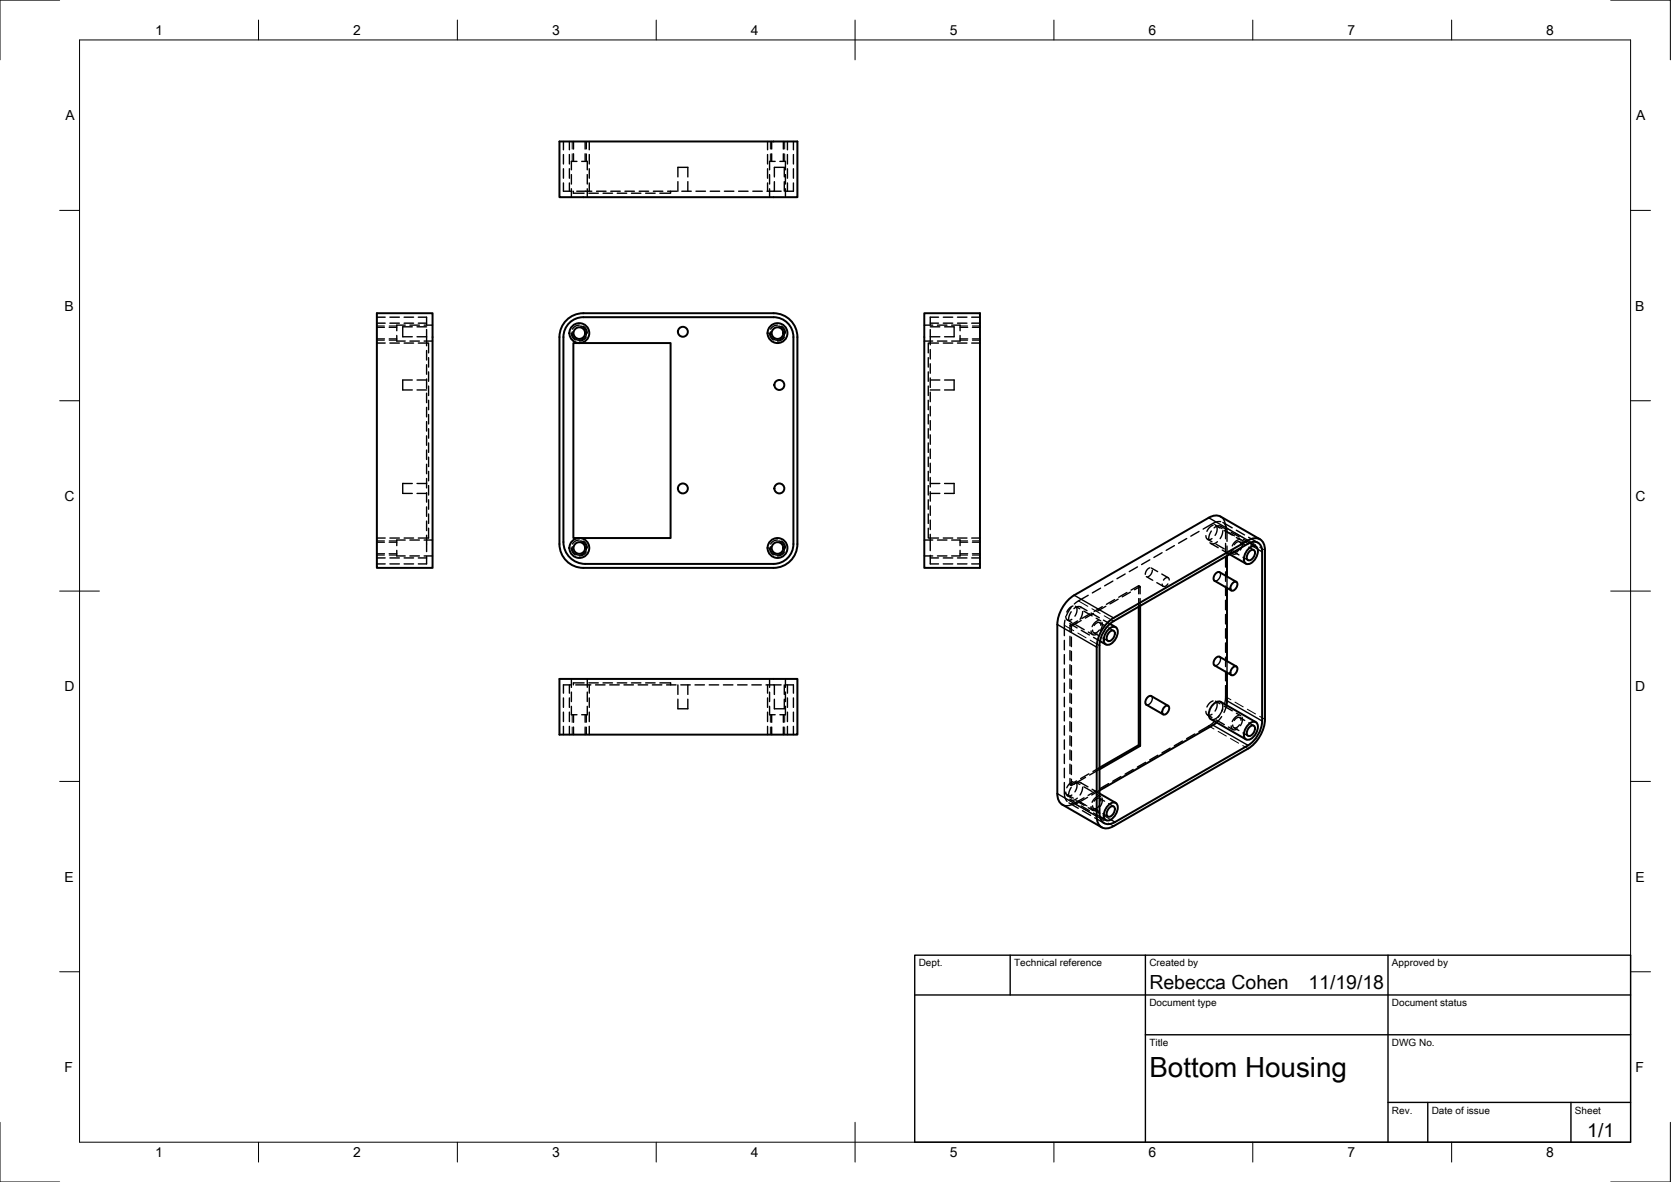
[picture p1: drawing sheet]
<svg xmlns="http://www.w3.org/2000/svg" width="420mm" height="297mm" viewBox="0 0 420 297" stroke-linecap="round" stroke-linejoin="round" font-family="sans-serif">
<!-- layer: Visible -->
<g fill="none" stroke="#000" stroke-width=".5">
<path d="M140.7 35.6h59.8v14h-59.8zM94.8 78.7h14v64h-14zM232.4 78.7h14v64h-14zM142.4 80.5a6 6 0 0 1 4.3-1.8h47.8a6 6 0 0 1 6 6v52a6 6 0 0 1-6 6h-47.8a6 6 0 0 1-6-6v-52a6 6 0 0 1 1.7-4.2zM143.4 80.9a5 5 0 0 1 3.3-1.2h47.8a5 5 0 0 1 5 5v52a5 5 0 0 1-5 5h-47.3a5.5 5.5 0 0 1-5.5-5.5v-51.5a5 5 0 0 1 1.7-3.8zM144.2 86.2h24.4v49h-24.4zM308.5 139.7v5.2M309.2 139.3l4.1 2.4M314.1 137.8a1.26 1.26 0 0 1 1.7-.5 1.26 1.26 0 0 1 .4 1.8l-.1 .5a2.98 2.98 0 0 1-2.5 2.2 1.57 1.57 0 0 1-.6-2.5zM314.2 138.5a.76 .76 0 0 1 1.3 0 1.9 1.9 0 0 1-1.6 2.3 1.27 1.27 0 0 1 0-1.9zM314.2 136.4l1.6 .9M316.8 135.5l-9.9-5.7a3 3 0 0 0-3 .3l-33.8 19.5a9.4 9.4 0 0 0-4.2 7.3v42.5l.1 1.2a2.47 2.47 0 0 0 1.1 1.6l9.9 5.7"/>
<path d="M278.7 156.3l1.3-1 33.8-19.5a2.59 2.59 0 0 1 3-.3 2.59 2.59 0 0 1 1.3 2.8v42.5a9.4 9.4 0 0 1-4.3 7.3l-33.8 19.5a2.59 2.59 0 0 1-3 .3 2.59 2.59 0 0 1-1.2-2.8v-42.5a9.5 9.5 0 0 1 2.9-6.3zM278.8 157.1l1.2-1 33.8-19.5a2.16 2.16 0 0 1 2.5-.2 2.16 2.16 0 0 1 1.1 2.3v42.5a7.8 7.8 0 0 1-3.6 6.1l-33.4 19.3a2.37 2.37 0 0 1-2.8 .3 2.37 2.37 0 0 1-1.1-2.6v-42.1l.4-2.3 .8-1.5zM278.8 158.1a1.26 1.26 0 0 1 1.7-.5 1.26 1.26 0 0 1 .5 1.7l-.2 .6a2.98 2.98 0 0 1-2.4 2.2 1.57 1.57 0 0 1-.6-2.5zM279 158.8a.76 .76 0 0 1 1.3 0 1.9 1.9 0 0 1-1.6 2.3 1.27 1.27 0 0 1 0-1.9zM279.1 156.8l1.4 .8M286.3 152.5v34.7M286.7 152.3v35.2l-10.2 5.8M308.5 147.8v18.3M310 146.5a.64 .64 0 0 1 1.1-.1 1.53 1.53 0 0 1-1.5 2 1.41 1.41 0 0 1 .4-1.9zM310.9 146.2l-4.3-2.4a1.44 1.44 0 0 0-1.2 2.2l4.2 2.4M140.7 170.6h59.8v14h-59.8zM276.6 161.1l1.4 .8"/>
<path d="M292.8 177.6a.64 .64 0 0 1 1.1 0 1.53 1.53 0 0 1-1.4 1.9 1.41 1.41 0 0 1 .3-1.9zM293.7 177.4l-4.2-2.5a1.44 1.44 0 0 0-1.3 2.2l4.3 2.4M308.5 169v7.1M308.5 176.1l-.1 1.1M310 167.8a.64 .64 0 0 1 1.1-.1 1.53 1.53 0 0 1-1.5 2 1.41 1.41 0 0 1 .4-1.9zM310.9 167.5l-4.3-2.5a1.44 1.44 0 0 0-1.2 2.2l4.2 2.5M276.5 199.4l4 2.4M286.7 187.5l-.4-.3-9.8 5.7M305.9 181.6l-29.4 17M314.1 181.9a1.26 1.26 0 0 1 1.7-.4 1.26 1.26 0 0 1 .4 1.7l-.1 .6a2.98 2.98 0 0 1-2.5 2.1 1.57 1.57 0 0 1-.6-2.4zM314.2 182.7a.76 .76 0 0 1 1.3 0 1.9 1.9 0 0 1-1.6 2.3 1.27 1.27 0 0 1 0-2zM315.8 181.5l-8.9-5.1a2.2 2.2 0 0 0-2.5 1.4 2.2 2.2 0 0 0 0 2.9l8.9 5.1"/>
<path d="M276.6 205.2l1.4 .9M278.8 202.2a1.26 1.26 0 0 1 1.7-.4 1.26 1.26 0 0 1 .5 1.7l-.2 .6a2.98 2.98 0 0 1-2.4 2.1 1.57 1.57 0 0 1-.6-2.4zM279 203a.76 .76 0 0 1 1.3 0 1.9 1.9 0 0 1-1.6 2.2 1.27 1.27 0 0 1 0-1.9z"/>
<circle cx="145.7" cy="83.7" r="1.47"/>
<circle cx="145.7" cy="83.7" r="2.5"/>
<circle cx="171.7" cy="83.4" r="1.25"/>
<circle cx="195.5" cy="83.7" r="1.47"/>
<circle cx="195.5" cy="83.7" r="2.5"/>
<circle cx="196" cy="96.7" r="1.25"/>
<circle cx="145.7" cy="137.7" r="1.47"/>
<circle cx="145.7" cy="137.7" r="2.5"/>
<circle cx="171.7" cy="122.7" r="1.25"/>
<circle cx="195.5" cy="137.7" r="1.47"/>
<circle cx="195.5" cy="137.7" r="2.5"/>
<circle cx="196" cy="122.7" r="1.25"/>
</g>
<!-- layer: Hidden -->
<g fill="none" stroke="#000" stroke-width=".35">
<path d="M141.7 35.6v2M141.7 38.8v2.4M143.2 35.6v2M143.2 38.8v2.4M144.2 35.6v1.9M144.2 38.7v1.9M147.1 35.6v1.9M147.1 38.7v1.9M148.2 35.6v2M148.2 38.8v2.4M193 35.6v2M193 38.8v2.4"/>
<path d="M194 35.6v1.9M194 38.7v1.9M197 35.6v1.9M197 38.7v1.9M198 35.6v2M198 38.8v2.4M199.5 35.6v2M199.5 38.8v2.4M141.7 46v2.1h2.1M141.7 42.4v2.4M143.2 42.4v2.4M143.2 46v2.1"/>
<path d="M143.7 43.9v2.3M143.7 47.4v2.2M144.2 48.1v.5h2.7M145 48.1h3.8M145.1 40.6h-1.4v2.1M146.3 40.6h1.4v2.1M147.7 43.9v2.3M147.7 47.4v2.2M148.1 48.6h2.3M148.2 42.4v2.4M148.2 46v2.1M150 48.1h2.4"/>
<path d="M151.6 48.6h2.4M153.6 48.1h2.4M155.2 48.6h2.4M157.1 48.1h2.4M158.8 48.6h2.4M160.7 48.1h2.4M162.3 48.6h2.4M164.3 48.1h2.4M167.9 48.1h2.3M168.6 48.1v.5h-2.7M170.5 44.5v-2.4h2.5v2.4M170.5 45.7v2.4"/>
<path d="M171.4 48.1h2.4M173 45.7v2.4M175 48.1h2.4M178.6 48.1h2.4M182.1 48.1h2.4M185.7 48.1h2.4M189.3 48.1h2.4M192.9 48.1h3.5M193 42.4v2.4M193 46v2.1M193.5 43.9v2.3M193.5 47.4v2.2"/>
<path d="M194.7 44.5v-2.4h2.5v2.4M194.7 45.7v2.4M194.9 40.6h-1.4v2.1M196.1 40.6h1.4v2.1M197.2 45.7v2.4M197.5 43.9v2.3M197.5 47.4v2.2M198 42.4v2.4M198 46v2.1M199.5 46v2.1h-1.9M199.5 42.4v2.4M94.8 79.7h2"/>
<path d="M98 79.7h2.4M101.6 79.7h2.4M105.2 79.7h2.1v1.9M236 79.7h-2.1v1.9M237.2 79.7h2.4M240.8 79.7h2.3M244.3 79.7h2.1M94.8 82.2h1.9M94.8 85.2h1.9M94.8 81.2h2M94.8 86.2h2M97.9 82.2h1.9"/>
<path d="M97.9 85.2h1.9M98 81.2h2.4M98 86.2h2.4M99.8 84.3v1.4h2.1M101.6 81.2h2.4M101.6 86.2h2.4M101.9 81.7h-2.1v1.4M103.1 81.7h2.4M103.1 85.7h2.4M103.7 95.5h-2.4v2.5h2.4M103.7 82.1h-2.4v2.5h2.4M104.9 95.5h2.4"/>
<path d="M104.9 98h2.4M104.9 82.1h2.4M104.9 84.6h2.4M105.2 86.2h2.6v2.5M105.2 81.2h2.1M106.6 81.7h2.2M106.6 85.7h2.2M107.3 82.8v4.1M107.3 88.1v2.4M107.3 91.7v2.3M107.3 95.2v2.4M107.3 98.8v2.4"/>
<path d="M107.8 89.9v2.4M107.8 93.4v2.4M107.8 97v2.4M143.7 83.7l.2 1 .8 .7M145.7 81.7l-1.1 .3-.7 .7M146.7 82l.7 .7 .3 1M147.4 84.7l-.7 .7-1 .3M193.5 83.7l.3 1 .7 .7M195.5 81.7l-1 .3-.7 .7M196.5 82l.7 .7 .3 1M197.2 84.7l-.7 .7-1 .3M232.4 81.7h2.1"/>
<path d="M232.4 85.7h2.1M233.4 89.9v2.4M233.4 93.4v2.4M233.4 97v2.4M233.9 82.8v3.8M233.9 87.8v2.4M233.9 91.4v2.4M233.9 95v2.4M233.9 98.6v2.3M233.9 95.5h2.4M233.9 98h2.4M233.9 82.1h2.4"/>
<path d="M233.9 84.6h2.4M233.9 81.2h2.1M235.7 81.7h2.4M235.7 85.7h2.4M236 86.2h-2.6v2.5M237.2 81.2h2.4M237.2 86.2h2.4M237.5 95.5h2.4v2.5h-2.4M237.5 82.1h2.4v2.5h-2.4M239.3 81.7h2.1v1.4M240.8 81.2h2.3M240.8 86.2h2.3"/>
<path d="M241.4 84.3v1.4h-2.1M241.4 82.2h1.9M241.4 85.2h1.9M244.3 81.2h2.1M244.3 86.2h2.1M244.5 82.2h1.9M244.5 85.2h1.9M107.3 102.4v2.4M107.3 105.9v2.4M107.3 109.5v2.4M107.3 113.1v2.4M107.3 116.7v2.3"/>
<path d="M107.8 100.6v2.4M107.8 104.2v2.3M107.8 107.7v2.4M107.8 111.3v2.4M107.8 114.9v2.4M107.8 118.5v2.3M233.4 100.6v2.4M233.4 104.2v2.3M233.4 107.7v2.4M233.4 111.3v2.4M233.4 114.9v2.4M233.4 118.5v2.3"/>
<path d="M233.9 102.1v2.4M233.9 105.7v2.4M233.9 109.3v2.4M233.9 112.8v2.4M233.9 116.4v2.4M233.9 120v2.4M94.8 136.2h1.9M94.8 139.2h1.9M94.8 135.2h2M97.9 136.2h1.9M97.9 139.2h1.9M98 135.2h2.4"/>
<path d="M99.8 138.3v1.4h2.1M101.6 135.2h2.4M101.9 135.7h-2.1v1.4M103.1 135.7h2.4M103.1 139.7h2.4M103.7 121.5h-2.4v2.5h2.4M104.9 121.5h2.4M104.9 124h2.4M106.6 135.7h2.2M106.6 139.7h2.2M107.3 139.8v1.9h-2.1M107.3 134.5v4.1"/>
<path d="M107.3 120.2v2.4M107.3 123.8v2.4M107.3 127.4v2.4M107.3 131v2.3M107.8 132.7v2.5h-2.6M107.8 122v2.4M107.8 125.6v2.4M107.8 129.2v2.3M143.7 137.7l.2 1 .8 .7M145.7 135.7l-1.1 .3-.7 .7M146.7 136l.7 .7 .3 1M147.4 138.7l-.7 .7-1 .3"/>
<path d="M193.5 137.7l.3 1 .7 .7M195.5 135.7l-1 .3-.7 .7M196.5 136l.7 .7 .3 1M197.2 138.7l-.7 .7-1 .3M232.4 135.7h2.1M232.4 139.7h2.1M233.4 132.7v2.5h2.6M233.4 122v2.4M233.4 125.6v2.4M233.4 129.2v2.3M233.9 134.3v4.1M233.9 139.6v2.1h2.1"/>
<path d="M233.9 123.6v2.3M233.9 127.1v2.4M233.9 130.7v2.4M233.9 121.5h2.4M233.9 124h2.4M235.7 135.7h2.4M235.7 139.7h2.4M237.2 135.2h2.4M237.5 121.5h2.4v2.5h-2.4M239.3 135.7h2.1v1.4M240.8 135.2h2.3M241.4 138.3v1.4h-2.1"/>
<path d="M241.4 136.2h1.9M241.4 139.2h1.9M244.3 135.2h2.1M244.5 136.2h1.9M244.5 139.2h1.9M292.2 138.9l-2.1 1.2M295.3 137.1l-2.1 1.2M298.4 135.3l-2.1 1.2M301.5 133.6l-2.1 1.1M303.2 134.6l.1 .6 .4 .3 .5 .1 .5-.2M303.6 135.5l1.1 .7M304.4 136.6l1.9 1"/>
<path d="M304.6 133.5l-.5 .9-.2 1M305 132l-.8 .5-.7 1M305.6 132.1l1.1 .6M305.8 136.8l2 1.2M305.9 132.4l.1 1-.5 1.2M306.1 136.1l-1 .6-.9-.3M306.9 129.8l.7 .7 .5 1.1 .1 3.8M306.9 131.1l-1.4 .2-3 1.7M306.9 132.2l1.6 .9M307.1 132.4l-.8-.3-1 .6M307.3 138.2l1.9 1.1M307.5 133.4l-.2 1-.5 1"/>
<path d="M307.5 131.3l2.3 1.4M307.8 133.3l2 1.2M307.9 131.7l.6 1.4v2.9M308.2 136.6v2.3M308.5 137.2v2.5M308.9 138.5l1.1 .7M309.5 133.7l2.1 1.2M309.6 138.3l.1 .5 .3 .4 .5 .1 .6-.3M310.3 138.7l1.2 .7M310.9 133.2l2 1.2M310.9 135.1l1.1 .6M311.4 135.7l-.9 .5-.7 1"/>
<path d="M311.6 138l-.5 .6-.6 .2-.4-.2-.1-.5M311.7 136.2l1.3 .7M312 136.9l-.1-.6-.5-.2-.5 .2-.6 .6M312.3 136.1l.1 .9-.5 1.2M312.6 135.5l1.6 .9M314 135l2.3 1.4M314 137.5l1.3 .7M94.8 141.7h2M94.8 140.2h2M98 141.7h2.4M98 140.2h2.4M101.6 141.7h2.4"/>
<path d="M101.6 140.2h2.4M105.2 140.2h2.1M233.9 140.2h2.1M237.2 141.7h2.4M237.2 140.2h2.4M240.8 141.7h2.3M240.8 140.2h2.3M244.3 141.7h2.1M244.3 140.2h2.1M267.8 155.9l-.2 3.8M268 154.9l.1 .6 .3 .3 .5 .1 .6-.3M268.4 155.8l1.1 .7"/>
<path d="M269 159.9v2.4M269.2 156.9l1.6 .9M269.3 152.7l-1.2 2M269.3 153.7l-.4 1-.2 1M269.4 157.3l-.4-.2v1.6M269.8 152.3l-.9 .5-.7 1M270.4 152.3l1.1 .7M270.5 157.1l2.1 1.1M270.7 152.7l.1 1-.5 1.1M270.9 156.4l-1.1 .6-.8-.3M271 156l-2 1.1M271.7 152.5l1.6 1"/>
<path d="M271.9 155.9l-2.5 1.4v1.6M271.9 158.4l2 1.2M271.9 152.7l-.8-.3-1.1 .6M272.2 153.7l-.2 1-.4 .9M272.5 153.6l2.1 1.2M273.6 149.6l-3.5 2.2M273.6 158.8l1.2 .7M274.1 154.2l-2.1 1.2M274.3 158.6l.1 .5 .4 .4 .5 .1 .6-.3M274.4 154.1l2 1.1M275 154.1l-2.1 1.2M275 159l1.3 .7"/>
<path d="M275.6 155.4l1.2 .6M276.1 156l-.8 .5-.7 1M276.4 158.3l-.5 .6-.6 .2-.4-.2-.2-.6M276.5 156.5l1.2 .7M276.7 147.8l-2 1.2M276.8 157.1l-.2-.5-.4-.2-.6 .2-.5 .6M277.1 156.4v1l-.5 1.1M277.2 152.5l-2.1 1.2M277.5 155.8l1.6 1M278 152.4l-2 1.1M278.8 157.8l1.2 .7M279.8 146l-2 1.2"/>
<path d="M280.3 150.7l-2.1 1.2M281.1 150.6l-2 1.2M282.9 144.2l-2.1 1.2M283.4 148.9l-2.1 1.2M284.2 148.8l-2 1.2M285.3 148.2l1.4-.8v1.8M286 142.5l-2.1 1.2M286.3 150.4v2.1M286.3 147.2l-1.9 1.1M286.7 147.4l-.4-.2v2M286.7 150.4v1.9M288.2 144.9l1.6 .9"/>
<path d="M289.1 140.7l-2.1 1.2M289.1 142.7l-.8 .6-.3 1M289.5 142.7l1.6 1M289.7 143.3l-.3 1-.8 .6M290.9 146.4l1.6 .9M292.1 144.3l1.6 .9M293.7 146.7l-.5 .5-.5 .2-.3-.1-.2-.5M294 145.8l-.1-.5-.4-.2-.5 .2-.5 .5M306.6 143.8l.3 .5-.3 .9-.6 .7-.6 .1M308.2 140.1v2.4M308.2 143.7v2.4M308.2 147.3v2.4"/>
<path d="M308.2 150.9v2.3M308.2 154.4v2.4M308.2 158v2.4M308.5 144.9v2.9M312.5 140l1.3 .8M141.7 175.4v2.4M141.7 179v2.3M143.2 172.1v2.1M143.2 175.4v2.4M143.2 179v2.3M143.6 172.1h-1.9v2.1M143.7 177.5v2.1h1.4"/>
<path d="M143.7 170.6v2.1M143.7 173.9v2.4M144.2 179.6v1.9M144.8 172.1h3.8M146.9 171.6h-2.7v.5M147.1 179.6v1.9M147.7 177.5v2.1h-1.4M147.7 170.6v2.1M147.7 173.9v2.4M148.1 171.6h2.3M148.2 172.1v2.1M148.2 175.4v2.4"/>
<path d="M148.2 179v2.3M149.7 172.1h2.4M151.6 171.6h2.4M153.3 172.1h2.4M155.2 171.6h2.4M156.9 172.1h2.4M158.8 171.6h2.4M160.5 172.1h2.3M162.3 171.6h2.4M164 172.1h2.4M165.9 171.6h2.7v.5M167.6 172.1h2.4"/>
<path d="M170.5 175.7v2.4h2.5v-2.4M170.5 172.1v2.4M171.2 172.1h2.4M173 172.1v2.4M174.8 172.1h2.3M178.3 172.1h2.4M181.9 172.1h2.4M185.5 172.1h2.3M189 172.1h2.4M192.6 172.1h3.8M193 172.1v2.1M193 175.4v2.4"/>
<path d="M193 179v2.3M193.5 177.5v2.1h1.4M193.5 170.6v2.1M193.5 173.9v2.4M194 179.6v1.9M194.7 175.7v2.4h2.5v-2.4M194.7 172.1v2.4M197 179.6v1.9M197.2 172.1v2.4M197.5 177.5v2.1h-1.4M197.5 170.6v2.1M197.5 173.9v2.4"/>
<path d="M197.6 172.1h1.9v2.1M198 172.1v2.1M198 175.4v2.4M198 179v2.3M199.5 175.4v2.4M199.5 179v2.3M267.6 160.9v2.4M267.6 164.5v2.4M267.6 168.1v2.4M267.6 171.6v2.4M267.6 175.2v2.4M267.6 178.8v2.4"/>
<path d="M269 163.5v2.4M269 167.1v2.3M269 170.6v2.4M269 174.2v2.4M269 177.8v2.3M269.4 160.1v2.4M269.4 163.7v2.4M269.4 167.3v2.3M269.4 170.8v2.4M269.4 174.4v2.4M269.4 178v2.4M275 160.2l1.6 .9"/>
<path d="M277.3 160.3l1.3 .8M289.5 174.9l.2 .6-.2 .9-.7 .6-.6 .1M303.2 178.8l.1 .6 .4 .3h.5l.5-.2M303.6 179.7l1.1 .6M305 176.1l-.8 .6-.7 1M305.6 176.2l1.1 .6M305.9 176.6l.1 .9-.5 1.2M306.6 179.8l-1.1 .9h-1.1M306.6 165l.3 .6-.3 .9-.6 .7h-.6M306.9 176.4l.5 .9-.2 1.4M307.5 178.2l-1.2 2.1M307.8 177.4l2 1.2"/>
<path d="M308.2 172.3l-.1 3.2-.2 1.6M308.2 161.6v2.3M308.2 165.1v2.4M308.2 168.7v2.4M308.4 177.2l-.6 1.9M308.5 166.1v2.9M310.9 179.2l1.1 .7M311.4 179.8l-.9 .5-.7 1M141.7 182.5v2.1M143.2 182.5v2.1M144.2 182.7v1.9M147.1 182.7v1.9"/>
<path d="M148.2 182.5v2.1M193 182.5v2.1M194 182.7v1.9M197 182.7v1.9M198 182.5v2.1M199.5 182.5v2.1M267.6 196.6l.1 3.3 .6 1.5M267.6 182.4v2.3M267.6 185.9v2.4M267.6 189.5v2.4M267.6 193.1v2.4M268 199l.1 .6 .3 .4h.5l.6-.2"/>
<path d="M268.4 200l1.1 .6M269 195.6v1.6l.4 .2M269 181.3v2.4M269 184.9v2.4M269 188.5v2.4M269 192.1v2.3M269.3 197.9l-.4 1-.2 1M269.4 181.5v2.4M269.4 185.1v2.4M269.4 188.7v2.4M269.4 192.3v2.3M269.8 196.4l-.9 .5-.7 1.1"/>
<path d="M270.4 196.5l1.1 .6M270.7 196.3l-1.7 .9M270.7 196.9l.1 1-.5 1.1M271.7 196.7l1.9 1M271.9 196.8l-.8-.2-1.1 .5M272.2 197.8l-.2 1-.4 1M272.5 197.7l2.1 1.2M272.9 195.4l-3.5 2v-1.6M273.8 194.5l-2.1 1.2M274.6 198.3l1.9 1.1M275.6 199.5l1.2 .7M275.7 198.7l-2.1 1.2"/>
<path d="M276.5 198.6l-2 1.2M276.5 193.3l-2.5 1.5M276.5 192.9l-1.7 1M278.8 196.9l-2.1 1.2M281.9 195.1l-2.1 1.2M284.9 193.4l-2 1.1M288 191.6l-2 1.2M291.1 189.8l-2 1.2M294.2 188l-2 1.2M297.3 186.2l-2 1.2M300.4 184.4l-2 1.2M305.5 181.2l-1.2 1-2.8 1.7"/>
<path d="M305.8 180.9l2 1.2M307.2 180.1l-1.3 1.5M308.9 182.7l1.1 .6M309.6 182.4l.1 .6 .3 .4h.5l.6-.2M310.3 182.9l1.2 .7M311.6 182.2l-.5 .5-.6 .2-.4-.1-.1-.6M311.7 180.3l1.3 .8M312 181l-.1-.5-.4-.2-.6 .2-.6 .5M312.3 180.2l.1 1-.5 1.2M312.5 184.2l1.3 .7M314 181.6l1.3 .8M268.8 201.8l2.3 1.3"/>
<path d="M269.2 201l1.6 .9M270.5 201.2l2.1 1.2M270.9 200.6l-1.1 .5-.8-.3M271.8 202.5l2.1 1.2M272.2 203.7l2 1.2M272.6 200.5l-3.4 1.8-1.1 .2-1-.3M273.5 200.4l-2.6 1.4-1.6 .2M273.6 203l1.2 .6M274.3 202.7l.1 .6 .4 .3 .5 .1 .6-.2M274.9 204.3l1.7 .9M275 203.2l1.3 .7M275.3 205.5l2.3 1.4"/>
<path d="M276.1 200.1l-.8 .5-.7 1M276.4 202.5l-.5 .5-.6 .2-.4-.1-.2-.6M276.5 200.6l1.2 .7M276.8 201.3l-.2-.5-.4-.2-.6 .2-.5 .5M277.1 200.5v1l-.5 1.2M277.3 204.5l1.3 .7M278.8 201.9l1.2 .8"/>
</g>
<!-- layer: Visible Narrow -->
<path d="M146 81.9a1.8 1.8 0 0 1 1.4 2.1 1.8 1.8 0 0 1-2 1.5 1.8 1.8 0 0 1-1.5-2.1M195.8 81.9a1.8 1.8 0 0 1 1.5 2.1 1.8 1.8 0 0 1-2.1 1.5 1.8 1.8 0 0 1-1.5-2.1M146 135.9a1.8 1.8 0 0 1 1.4 2.1 1.8 1.8 0 0 1-2 1.5 1.8 1.8 0 0 1-1.5-2.1M195.8 135.9a1.8 1.8 0 0 1 1.5 2.1 1.8 1.8 0 0 1-2.1 1.5 1.8 1.8 0 0 1-1.5-2.1M303.9 130.1l9.9 5.7M316.2 138l1.2 .7M265.9 156.9l9.9 5.7M270.1 149.6l9.9 5.7M308.5 176.1l8.9 5.1M265.9 199.4l9.9 5.7M305 182.2l8.8 5.1M279.3 206l1.1 .6" fill="none" stroke="#000" stroke-width=".35"/>
<!-- layer: Hidden Narrow -->
<g fill="none" stroke="#000" stroke-width=".25">
<path d="M143.9 35.6v1.9M143.9 38.7v1.9M147.5 35.6v1.9M147.5 38.7v1.9M193.7 35.6v1.9M193.7 38.7v1.9M197.3 35.6v1.9M197.3 38.7v1.9M94.8 81.9h1.9M94.8 85.5h1.9M97.9 81.9h1.9M97.9 85.5h1.9"/>
<path d="M241.4 81.9h1.9M241.4 85.5h1.9M244.5 81.9h1.9M244.5 85.5h1.9M94.8 135.9h1.9M94.8 139.5h1.9M97.9 135.9h1.9M97.9 139.5h1.9M241.4 135.9h1.9M241.4 139.5h1.9M244.5 135.9h1.9M244.5 139.5h1.9"/>
<path d="M305 131.5l2.3 1.4M308.2 132.6l1.3 .7M308.4 133.5l2 1.2M310.5 133.9l2.1 1.2M311.4 135.2l2.4 1.4M313.6 135.7l2.1 1.2M314.4 137l1.8 1M316.7 137.5l1.4 .8M267.6 157.1l2.4 1.4M271 159.1l2.1 1.2M271.2 151l2.3 1.4M274.5 153l2.1 1.2"/>
<path d="M277.6 154.7l2.4 1.4M143.9 179.6v1.9M147.5 179.6v1.9M193.7 179.6v1.9M197.3 179.6v1.9M274.1 160.9l2.4 1.3M308.2 175.1l1.3 .8M310.5 176.5l2.1 1.1M313.6 178.2l2.1 1.2M143.9 182.7v1.9M147.5 182.7v1.9M193.7 182.7v1.9"/>
<path d="M197.3 182.7v1.9M267.6 199.2l2.4 1.4M303.9 182.4l1.4 .8M306.3 183.8l2.1 1.2M309.4 185.6l2 1.2M312.5 187.4l1.3 .7M316.7 180l1.4 .8M270.1 201.9l1.3 .8M271 201.2l2.3 1.3M272.5 203.3l2 1.2M274.1 203l2.4 1.3M275.6 205.1l2 1.1"/>
<path d="M277.5 204.9l1.8 1.1M278.7 206.8l1.3 .8"/>
</g>
<!-- layer: Border -->
<g fill="none" stroke="#000" stroke-width=".25">
<path d="M15 0h-15v15M20 10h390v277h-390zM65 5v5M115 5v5M165 5v5M215 5v10M265 5v5M315 5v5M365 5v5M405 0h15v15M15 52.9h5M410 52.9h5"/>
<path d="M15 100.7h5M410 100.7h5M15 148.5h10M405 148.5h10M15 196.4h5M410 196.4h5M15 244.2h5M410 244.2h5M0 282v15h15M65 287v5M115 287v5M165 287v5"/>
<path d="M215 282v10M265 287v5M315 287v5M365 287v5M420 282v15h-15"/>
</g>
<!-- layer: TitleBlock -->
<path d="M230 240h180v47h-180zM230 250h180M254 240v10M288 240v47M349 240v47M288 260h122M349 277h61M359 277v10M395 277v10" fill="none" stroke="#000" stroke-width=".35"/>
<text font-size="7" x="289" y="270.5">Bottom Housing</text>
<g font-size="4.9">
<text x="289" y="248.5">Rebecca Cohen</text>
<text x="329" y="248.5">11/19/18</text>
<text x="399.1" y="285.6">1/1</text>
</g>
<g font-size="3.5">
<text x="39" y="8.8">1</text>
<text x="88.8" y="8.8">2</text>
<text x="138.8" y="8.8">3</text>
<text x="188.7" y="8.8">4</text>
<text x="238.8" y="8.8">5</text>
<text x="288.7" y="8.8">6</text>
<text x="338.8" y="8.8">7</text>
<text x="388.8" y="8.8">8</text>
<text x="16.4" y="30.2">A</text>
<text x="411.4" y="30.2">A</text>
<text x="16.2" y="78">B</text>
<text x="411.2" y="78">B</text>
<text x="16.2" y="125.9">C</text>
<text x="411.2" y="125.9">C</text>
<text x="16.2" y="173.7">D</text>
<text x="411.2" y="173.7">D</text>
<text x="16.2" y="221.5">E</text>
<text x="411.2" y="221.5">E</text>
<text x="16.2" y="269.4">F</text>
<text x="411.2" y="269.4">F</text>
<text x="39" y="290.8">1</text>
<text x="88.8" y="290.8">2</text>
<text x="138.8" y="290.8">3</text>
<text x="188.7" y="290.8">4</text>
<text x="238.8" y="290.8">5</text>
<text x="288.7" y="290.8">6</text>
<text x="338.8" y="290.8">7</text>
<text x="388.8" y="290.8">8</text>
</g>
<g font-size="2.5">
<text x="231" y="242.8">Dept.</text>
<text x="255" y="242.8">Technical reference</text>
<text x="289" y="242.8">Created by</text>
<text x="350" y="242.8">Approved by</text>
<text x="289" y="252.8">Document type</text>
<text x="350" y="252.8">Document status</text>
<text x="289" y="262.8">Title</text>
<text x="350" y="262.8">DWG No.</text>
<text x="350" y="279.8">Rev.</text>
<text x="360" y="279.8">Date of issue</text>
<text x="396" y="279.8">Sheet</text>
</g>
</svg>
